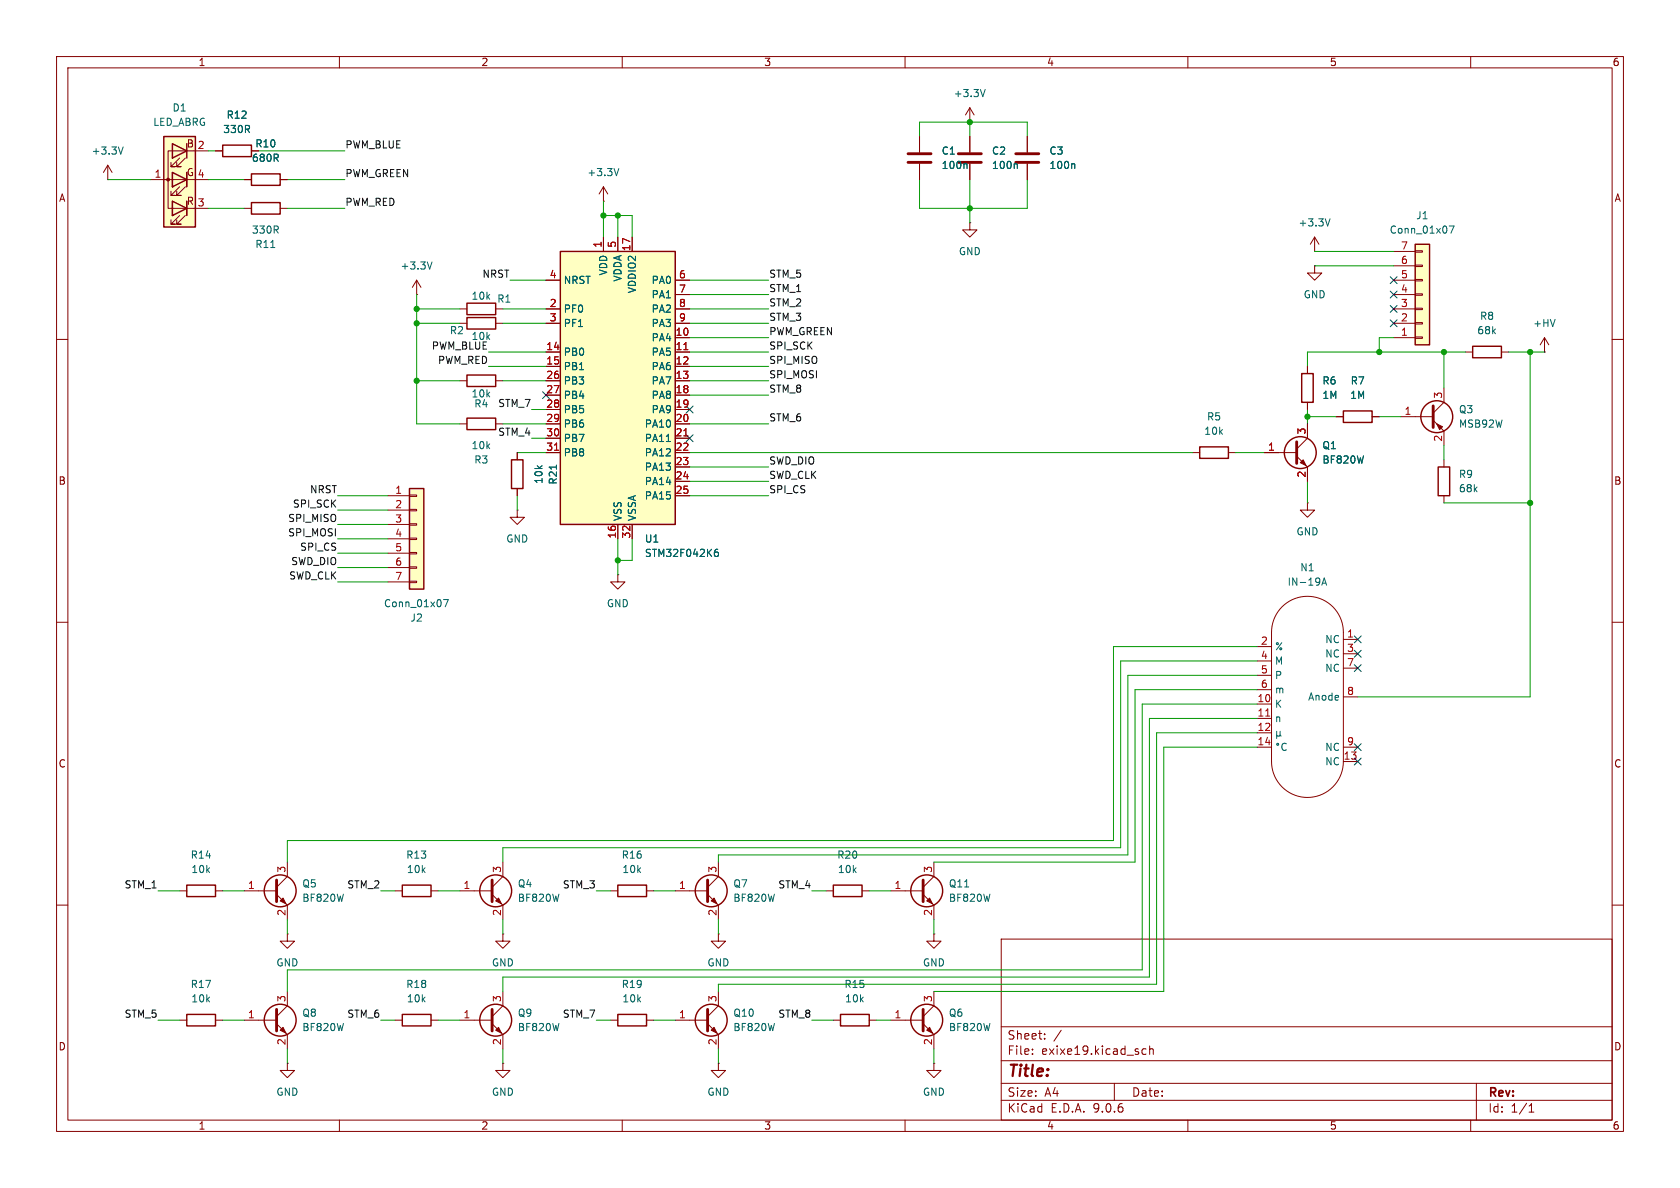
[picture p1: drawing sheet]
<svg xmlns="http://www.w3.org/2000/svg" width="297mm" height="210mm" viewBox="0 0 297 210" stroke-linecap="round" stroke-linejoin="round" font-family="sans-serif">
<g fill="none" stroke="#840000" stroke-width=".18">
<path d="M10 10h277v190h-277zM12 12h273v186h-273zM60 10v2M110 10v2M160 10v2M210 10v2M260 10v2M10 60h2M81.3 74.9h1.2M87.6 74.9h1.3M285 60h2M10 110h2"/>
<path d="M285 110h2M10 160h2M165.1 175.3v2.5l-1.9 1.9M177 166h108v32h-108zM285 160h2M60 198v2M110 198v2M157.5 180.3h5.7M160 198v2M163.2 181l1.9 1.9v2.5M177 194.5h108M177 191.5h108"/>
<path d="M177 187.5h108M177 181.5h108M182.5 186.3v.1M182.5 185.5v.1M184.7 183.6v.1M184.7 182.8v.1M187.6 182.1l-1.3 2M197 191.5v3M202.6 185.5l-.4-.1-.3 .3v.4l.1 .2h.6M203.2 185.5l.3-.1 .3 .1 .1 .9M203.2 184.9v1.5M210 198v2"/>
<path d="M260 198v2M261 191.5v6.5M270.3 196.6h.9M270.3 195.5l.4-.4v1.5"/>
</g>
<path d="M163.2 178.4v3.8" fill="none" stroke="#840000" stroke-width=".51"/>
<g fill="none" stroke="#840000" stroke-width=".25">
<path d="M82.5 73.9h5.1v2h-5.1z"/>
<circle cx="163.8" cy="180.3" r="2.82"/>
</g>
<path d="M164.3 181.6l.5 1-1-.5z" fill="#840000" stroke="#840000" stroke-width=".18"/>
<path d="M29 24.1h5.5v16h-5.5z" fill="#ffffc2"/>
<g fill="none" stroke="#840000" stroke-width=".25">
<path d="M29 24.1h5.5v16h-5.5zM30.5 35.6l2.5 1.2-2.5 1.3zM30.5 30.5l2.5 1.3-2.5 1.2zM30.5 25.4l2.5 1.3-2.5 1.2zM33 25.4v2.5M33 30.5v2.5M33 35.6v2.5M44.4 35.8h5.1v2h-5.1zM44.4 30.7h5.1v2.1h-5.1zM82.5 53.6h5.1v2h-5.1zM82.5 56.1h5.1v2.1h-5.1zM82.5 66.3h5.1v2h-5.1z"/>
<path d="M212.1 79h5.1v2h-5.1zM254.3 82.6h2v5h-2zM109.2 156.5h5.1v2h-5.1zM33 179.3h5.1v2.1h-5.1z"/>
<circle cx="254" cy="73.7" r="2.82"/>
<circle cx="125.7" cy="157.5" r="2.82"/>
</g>
<g fill="none" stroke="#840000" stroke-width=".18">
<path d="M26.7 31.8h6.3M30.5 38.1h.1M30.5 35.6v2.5zM30.5 33h.1M30.5 30.5v2.5zM31.7 38.1l-1.5 1.5h.8h-.8v-.7M31.7 33l-1.5 1.5h.8h-.8v-.7M31.7 27.9l-1.5 1.6h.8h-.8v-.8M32.8 38.1l-1.6 1.5h.8h-.8v-.7M32.8 33l-1.6 1.5h.8h-.8v-.7M32.8 27.9l-1.6 1.6h.8h-.8v-.8M33 35.6v2.5"/>
<path d="M33 30.5v2.5M33 26.7h-3.3v10.1h3.3M34.3 36.8h2.5M34.3 26.7h2.5M34.3 31.8h2.5M43.2 36.8h1.2M43.2 31.8h1.2M49.5 36.8h1.3M49.5 31.8h1.3M171.4 39.4v1.2h1.3l-1.3 1.3-1.2-1.3h1.2M171.4 39.4h.1M81.3 54.6h1.2"/>
<path d="M81.3 57.2h1.2M87.6 54.6h1.3M87.6 57.2h1.3M273 59.7l-.7 1.3M273 59.7l.8 1.3M273 59.7v2.5M81.3 67.3h1.2M87.6 67.3h1.3M247.6 73.7h5.8M253.4 74.3l1.9 1.9v2.5M255.3 68.6v2.5l-1.9 1.9M273 62.2h.1"/>
<path d="M210.8 80h1.3M217.2 80h1.2M231.1 88.9v1.3h1.3l-1.3 1.2-1.2-1.2h1.2M231.1 88.9h.1M255.3 81.3v1.3M255.3 87.6v1.3M222.2 114.3h2.6M222.2 116.8h2.6M222.2 119.4h2.6M226.6 107.3a6.4 6.4 0 0 1 7-1.4 6.4 6.4 0 0 1 3.9 5.9v22.8a6.3 6.3 0 0 1-6.4 6.4 6.3 6.3 0 0 1-6.3-6.4v-22.8a6.4 6.4 0 0 1 1.8-4.5zM237.5 113h2.5M237.5 115.6h2.5"/>
<path d="M237.5 118.1h2.5M222.2 121.9h2.6M222.2 124.5h2.6M222.2 127h2.6M222.2 129.5h2.6M222.2 132.1h2.6M237.5 132.1h2.5M237.5 123.2h2.5M237.5 134.6h2.5M107.9 157.5h1.3M114.3 157.5h1.3M119.4 157.5h5.7"/>
<path d="M125.1 158.1l1.9 1.9v2.6M127 152.4v2.5l-1.9 1.9M31.7 180.3h1.3M38.1 180.3h1.3"/>
</g>
<g fill="#840000" stroke="#840000" stroke-width=".18">
<path d="M254 74.9l1 .5-.5 .5z"/>
<path d="M126.2 158.8l.5 1-1-.5z"/>
<circle cx="29.7" cy="31.7" r=".25"/>
</g>
<path d="M223.8 126.6h.7" fill="none" stroke="#a90000" stroke-width=".18"/>
<g fill="none" stroke="#006464" stroke-width=".18">
<path d="M47.9 43.8h.7M233.7 103.4l.4-1.2 .4 1.2M233.8 103.1h.6M225.7 129.3v1.2M225.7 129.9l.2 .2h.2l.2-.2M226.3 129.9l.2 .2M226.3 129.3v.6M227.4 131.5a.6 .6 0 0 0-.8 .4 .6 .6 0 0 0 .6 .8l.2-.2"/>
<circle cx="225.9" cy="131.6" r=".18"/>
</g>
<path d="M253.4 71.8v3.8M125.1 155.6v3.8" fill="none" stroke="#840000" stroke-width=".51"/>
<path d="M250.2 43.2h2.5v17.8h-2.5z" fill="#ffffc2"/>
<g fill="none" stroke="#840000" stroke-width=".25">
<path d="M250.2 43.2h2.5v17.8h-2.5zM230.1 66h2.1v5.1h-2.1zM237.5 72.6h5.1v2.1h-5.1zM260.3 61.2h5.1v2h-5.1zM33 156.5h5.1v2h-5.1zM71.1 156.5h5.1v2h-5.1zM147.3 156.5h5.1v2h-5.1zM71.1 179.3h5.1v2.1h-5.1zM109.2 179.3h5.1v2.1h-5.1zM148.6 179.3h5.1v2.1h-5.1z"/>
<circle cx="229.9" cy="80" r="2.82"/>
<circle cx="87.6" cy="157.5" r="2.82"/>
<circle cx="163.8" cy="157.5" r="2.82"/>
<circle cx="49.5" cy="180.3" r="2.82"/>
<circle cx="87.6" cy="180.3" r="2.82"/>
<circle cx="125.7" cy="180.3" r="2.82"/>
</g>
<g fill="none" stroke="#840000" stroke-width=".18">
<path d="M171.4 19.1v2.5M171.4 19.1l-.7 1.2M171.4 19.1l.8 1.2M106.7 35.6h.1M106.7 33l-.8 1.3M106.7 33l.7 1.3M106.7 33v2.6M162.6 24.1v2.8M162.6 29v2.8M171.4 21.6h.1M171.4 24.1v2.8M171.4 29v2.8"/>
<path d="M181.6 24.1v2.8M181.6 29v2.8M232.4 44.5h.1M232.4 47v1.3h1.3l-1.3 1.2-1.3-1.2h1.3M232.4 47h.1M232.4 41.9l-.8 1.3M232.4 41.9l.8 1.3M232.4 41.9v2.6M246.4 59.7h3.8M246.4 57.2h3.8M246.4 54.6h3.8M246.4 52.1h3.8"/>
<path d="M246.4 49.5h3.8M246.4 47h3.8M246.4 44.5h3.8M250.2 59.6h1.3v.2h-1.3zM250.2 57h1.3v.3h-1.3zM250.2 54.5h1.3v.2h-1.3zM250.2 51.9h1.3v.3h-1.3zM250.2 49.4h1.3v.3h-1.3zM250.2 46.9h1.3v.2h-1.3zM250.2 44.3h1.3v.3h-1.3zM231.1 64.8v1.2M231.1 71.1v1.3"/>
<path d="M231.1 74.9v2.6l-1.9 1.9M236.2 73.7h1.3M242.6 73.7h1.2M259.1 62.2h1.2M265.4 62.2h1.3M223.5 80h5.7M229.2 80.6l1.9 2v2.5M109.2 101.6v1.3h1.3l-1.3 1.2-1.3-1.2h1.3M109.2 101.6h.1M31.7 157.5h1.3M38.1 157.5h1.3M69.8 157.5h1.3"/>
<path d="M76.2 157.5h1.3M81.3 157.5h5.7M87 158.1l1.9 1.9v2.6M88.9 152.4v2.5l-1.9 1.9M146 157.5h1.3M152.4 157.5h1.3M157.5 157.5h5.7M163.2 158.1l1.9 1.9v2.6M165.1 152.4v2.5l-1.9 1.9M50.8 165.1v1.3h1.3l-1.3 1.2-1.3-1.2h1.3M50.8 165.1h.1M50.8 175.3v2.5l-1.9 1.9"/>
<path d="M88.9 165.1v1.3h1.3l-1.3 1.2-1.3-1.2h1.3M88.9 165.1h.1M88.9 175.3v2.5l-1.9 1.9M127 165.1v1.3h1.3l-1.3 1.2-1.3-1.2h1.3M127 165.1h.1M127 175.3v2.5l-1.9 1.9M165.1 165.1v1.3h1.3l-1.3 1.2-1.3-1.2h1.3M165.1 165.1h.1M43.2 180.3h5.7M48.9 181l1.9 1.9v2.5M50.8 188v1.2h1.3l-1.3 1.3-1.3-1.3h1.3M50.8 188h.1"/>
<path d="M69.8 180.3h1.3M76.2 180.3h1.3M81.3 180.3h5.7M87 181l1.9 1.9v2.5M88.9 188v1.2h1.3l-1.3 1.3-1.3-1.3h1.3M88.9 188h.1M107.9 180.3h1.3M114.3 180.3h1.3M119.4 180.3h5.7M125.1 181l1.9 1.9v2.5M127 188v1.2h1.3l-1.3 1.3-1.3-1.3h1.3M127 188h.1"/>
<path d="M147.3 180.3h1.3M153.7 180.3h1.2M165.1 188v1.2h1.3l-1.3 1.3-1.3-1.3h1.3M165.1 188h.1"/>
</g>
<path d="M174.2 15.8l-.5 1.3M109.4 29.8l-.4 1.3M170.8 28.9l.2 .2v.7M179.7 28.9l.1 .2v.7M189.8 28.9l.2 .2v.7M235.1 38.7l-.4 1.2M256.2 39.9h.9l-.6 1.3" fill="none" stroke="#006464" stroke-width=".18"/>
<path d="M160.5 27.2h4.1M160.5 28.7h4.1M169.4 27.2h4.1M169.4 28.7h4.1M179.6 27.2h4M179.6 28.7h4M229.2 78.1v3.8M87 155.6v3.8M163.2 155.6v3.8M48.9 178.4v3.8M87 178.4v3.8M125.1 178.4v3.8" fill="none" stroke="#840000" stroke-width=".51"/>
<g fill="#840000" stroke="#840000" stroke-width=".18">
<path d="M87.6 159.3l.5-.5 .5 1z"/>
<path d="M87.6 182.1l.5-.5 .5 1z"/>
<path d="M229.9 81.8l.5-.5 .5 1z"/>
<path d="M164.3 158.8l.5 1-1-.5z"/>
<path d="M126.2 181.6l.5 1-1-.5z"/>
<path d="M49.5 182.1l.5-.5 .5 1z"/>
</g>
<path d="M72.4 86.4h2.5v17.7h-2.5z" fill="#ffffc2"/>
<path d="M72.4 86.4h2.5v17.7h-2.5z" fill="none" stroke="#840000" stroke-width=".25"/>
<g fill="none" stroke="#840000" stroke-width=".18">
<path d="M68.6 87.6h3.8M68.6 90.2h3.8M68.6 92.7h3.8M68.6 95.3h3.8M68.6 97.8h3.8M72.4 87.5h1.3v.3h-1.3zM72.4 90h1.3v.3h-1.3zM72.4 92.6h1.3v.2h-1.3zM72.4 95.1h1.3v.3h-1.3zM72.4 97.7h1.3v.2h-1.3zM91.4 90.2v1.2h1.3l-1.3 1.3-1.2-1.3h1.2M91.4 90.2h.1"/>
<path d="M68.6 100.3h3.8M68.6 102.9h3.8M72.4 100.2h1.3v.3h-1.3zM72.4 102.7h1.3v.3h-1.3z"/>
</g>
<path d="M78.4 106h.9l-.6 1.3" fill="none" stroke="#006464" stroke-width=".18"/>
<path d="M99.1 44.5h20.3v48.2h-20.3z" fill="#ffffc2"/>
<g fill="none" stroke="#840000" stroke-width=".25">
<path d="M39.4 25.7h5v2h-5zM99.1 44.5h20.3v48.2h-20.3zM90.4 81.3h2.1v5.1h-2.1z"/>
<circle cx="49.5" cy="157.5" r="2.82"/>
</g>
<g fill="none" stroke="#840000" stroke-width=".18">
<path d="M19 31.8h.1M19 29.2l-.7 1.3M19 29.2l.8 1.3M19 29.2v2.6M38.1 26.7h1.3M43.2 31.8h1.2M44.4 26.7h1.3M49.5 31.8h1.3M162.6 24.1v2.8M162.6 29v2.8M171.4 24.1v2.8M171.4 29v2.8"/>
<path d="M181.6 24.1v2.8M181.6 29v2.8M73.7 52.1h.1M73.7 49.5l-.8 1.3M73.7 49.5l.7 1.3M73.7 49.5v2.6M96.5 49.5h2.6M96.5 54.6h2.6M96.5 57.2h2.6M106.7 41.9v2.6M109.2 41.9v2.6M111.8 41.9v2.6"/>
<path d="M119.4 49.5h2.5M119.4 54.6h2.5M119.4 57.2h2.5M119.4 52.1h2.5M119.4 59.7h2.5M96.5 62.2h2.6M96.5 64.8h2.6M96.5 67.3h2.6M96.5 69.9h2.6M96.5 72.4h2.6M96.5 74.9h2.6M96.5 77.5h2.6"/>
<path d="M119.4 62.2h2.5M119.4 64.8h2.5M119.4 67.3h2.5M119.4 69.9h2.5M119.4 72.4h2.5M119.4 74.9h2.5M119.4 77.5h2.5M231.1 64.8v1.2M231.1 71.1v1.3M231.1 74.9v2.6M236.2 73.7h1.3M242.6 73.7h1.2"/>
<path d="M91.4 80v1.3M91.4 86.4v1.2M96.5 80h2.6M109.2 92.7v2.6M111.8 92.7v2.6M119.4 80h2.5M119.4 82.6h2.5M119.4 85.1h2.5M119.4 87.6h2.5M223.5 80h2.6M231.1 82.6v2.5M43.2 157.5h5.7"/>
<path d="M48.9 158.1l1.9 1.9v2.6M50.8 152.4v2.5l-1.9 1.9"/>
</g>
<path d="M98 79.6h.8M120.9 61.8h.7M120.9 77.1h.7" fill="none" stroke="#a90000" stroke-width=".18"/>
<path d="M21.8 26l-.5 1.2M170.8 28.9l.2 .2v.7M179.7 28.9l.1 .2v.7M189.8 28.9l.2 .2v.7M76.4 46.3l-.4 1.3M117.8 78h.7M98.4 82.2v.7M126.4 97.7l.4-.1 .2 .2-.1 .5-.4 .1-.1-.2M126.9 97.1l-.4 .1-.1 .2" fill="none" stroke="#006464" stroke-width=".18"/>
<path d="M48.9 155.6v3.8" fill="none" stroke="#840000" stroke-width=".51"/>
<path d="M49.5 159.3l.5-.5 .5 1z" fill="#840000" stroke="#840000" stroke-width=".18"/>
<g fill="none" stroke="#009600" stroke-width=".18">
<path d="M19 31.8h7.7M36.8 36.8h6.4M36.8 26.7h1.3M36.8 31.8h6.4M45.7 26.7h15.3M50.8 36.8h10.2M50.8 31.8h10.2M106.7 35.6v6.3M106.7 38.1h5.1v3.8M109.2 38.1v3.8M162.6 24.1v-2.5h19v2.5M162.6 31.8v5h19v-5"/>
<path d="M171.4 21.6v2.5M171.4 31.8v7.6M73.7 52.1v22.8h7.6M73.7 57.2h7.6M73.7 54.6h7.6M88.9 57.2h7.6M88.9 54.6h7.6M90.2 49.5h6.3M121.9 49.5h14M121.9 52.1h14M121.9 57.2h14M121.9 59.7h14"/>
<path d="M121.9 54.6h14M232.4 44.5h14M232.4 47h14M246.4 59.7h-2.6v2.5M73.7 67.3h7.6M86.4 64.8h10.1M86.4 62.2h10.1M88.9 74.9h7.6M88.9 67.3h7.6M94 77.5h2.5M94 72.4h2.5M121.9 69.9h14"/>
<path d="M121.9 74.9h14M121.9 64.8h14M121.9 62.2h14M121.9 67.3h14M231.1 72.4v2.5M231.1 73.7h5.1M243.8 73.7h3.8M255.3 62.2v6.4M255.3 78.7v2.6M259.1 62.2h-28v2.6M266.7 62.2h6.3M270.5 62.2v61h-30.5"/>
<path d="M59.7 90.2h8.9M59.7 87.6h8.9M59.7 97.8h8.9M59.7 95.3h8.9M59.7 92.7h8.9M91.4 80h5.1M91.4 87.6v2.6M109.2 95.3v6.3M111.8 95.3v3.8h-2.6M121.9 80h88.9M121.9 87.6h14M121.9 85.1h14"/>
<path d="M121.9 82.6h14M218.4 80h5.1M231.1 85.1v3.8M255.3 88.9h15.2M59.7 102.9h8.9M59.7 100.3h8.9M222.2 119.4h-22.8v31.7h-72.4v1.3M222.2 116.8h-24.1v33.1h-109.2v2.5M222.2 114.3h-25.4v34.3h-146v3.8M222.2 129.5h-17.7v44.5h-77.5v1.3M222.2 132.1h-16.5v43.2h-40.6M222.2 124.5h-20.3v47h-151.1v3.8"/>
<path d="M222.2 121.9h-21.5v30.5h-35.6M222.2 127h-19v45.7h-114.3v2.6M27.9 157.5h3.8M39.4 157.5h3.8M67.3 157.5h2.5M77.5 157.5h3.8M105.4 157.5h2.5M115.6 157.5h3.8M143.5 157.5h2.5M153.7 157.5h3.8M50.8 162.6v2.5M88.9 162.6v2.5"/>
<path d="M127 162.6v2.5M165.1 162.6v2.5M27.9 180.3h3.8M39.4 180.3h3.8M50.8 185.4v2.6M67.3 180.3h2.5M77.5 180.3h3.8M88.9 185.4v2.6M105.4 180.3h2.5M115.6 180.3h3.8M127 185.4v2.6M143.5 180.3h3.8"/>
<path d="M154.9 180.3h2.6M165.1 185.4v2.6"/>
</g>
<g fill="none" stroke="#000084" stroke-width=".18">
<path d="M245.8 56.5l1.2 1.3M245.8 51.5l1.2 1.2M245.8 54l1.2 1.2M245.8 48.9l1.2 1.2M247 56.5l-1.2 1.3M247 51.5l-1.2 1.2M247 54l-1.2 1.2M247 48.9l-1.2 1.2M95.9 69.2l1.2 1.3M97.1 69.2l-1.2 1.3M121.3 76.9l1.2 1.2M121.3 71.8l1.2 1.2"/>
<path d="M122.5 76.9l-1.2 1.2M122.5 71.8l-1.2 1.2M239.4 112.4l1.2 1.2M239.4 117.5l1.2 1.2M239.4 115l1.2 1.2M240.6 112.4l-1.2 1.2M240.6 117.5l-1.2 1.2M240.6 115l-1.2 1.2M239.4 134l1.2 1.2M239.4 131.5l1.2 1.2M240.6 134l-1.2 1.2M240.6 131.5l-1.2 1.2"/>
</g>
<g fill="#009600" stroke="#009600" stroke-width=".18">
<circle cx="270.5" cy="88.9" r=".46"/>
<circle cx="109.2" cy="38.1" r=".46"/>
<circle cx="106.7" cy="38.1" r=".46"/>
<circle cx="171.4" cy="21.6" r=".46"/>
<circle cx="171.4" cy="36.8" r=".46"/>
<circle cx="255.3" cy="62.2" r=".46"/>
<circle cx="243.8" cy="62.2" r=".46"/>
<circle cx="270.5" cy="62.2" r=".46"/>
<circle cx="231.1" cy="73.7" r=".46"/>
<circle cx="73.7" cy="67.3" r=".46"/>
<circle cx="109.2" cy="99.1" r=".46"/>
<circle cx="73.7" cy="54.6" r=".46"/>
<circle cx="73.7" cy="57.2" r=".46"/>
</g>
<text font-size="2.8" fill="#840000" x="178" y="190.9">Title:</text>
<g font-size="2.1" fill="#840000">
<text x="178" y="184">Sheet:</text>
<text x="178" y="186.7">File:</text>
<text x="184.1" y="186.7">exixe19.kicad_sch</text>
<text x="178" y="196.9">KiCad</text>
<text x="178" y="194.1">Size:</text>
<text x="184.7" y="194.1">A4</text>
<text x="185.7" y="196.9">E.D.A.</text>
<text x="193.3" y="196.9">9.0.6</text>
<text x="200" y="194.1">Date:</text>
<text x="263" y="194.3">Rev:</text>
<text x="263" y="196.9">Id:</text>
<text x="267.1" y="196.9">1/1</text>
</g>
<g font-size="1.8" fill="#840000">
<text x="35" y="11.9">1</text>
<text x="85" y="11.9">2</text>
<text x="135" y="11.9">3</text>
<text x="185" y="11.9">4</text>
<text x="235" y="11.9">5</text>
<text x="285" y="11.9">6</text>
<text x="32.9" y="26.3">B</text>
<text x="10.3" y="35.9">A</text>
<text x="32.9" y="31.3">G</text>
<text x="285.3" y="35.9">A</text>
<text x="32.9" y="36.4">R</text>
<text x="10.3" y="85.9">B</text>
<text x="285.3" y="85.9">B</text>
<text x="10.3" y="135.9">C</text>
<text x="285.3" y="135.9">C</text>
<text x="10.3" y="185.9">D</text>
<text x="285.3" y="185.9">D</text>
<text x="35" y="199.9">1</text>
<text x="85" y="199.9">2</text>
<text x="135" y="199.9">3</text>
<text x="185" y="199.9">4</text>
<text x="235" y="199.9">5</text>
<text x="285" y="199.9">6</text>
</g>
<g font-size="1.8" fill="#006464">
<text x="168.5" y="17.4">+3.3V</text>
<text x="27" y="22.5">LED_ABRG</text>
<text x="30.4" y="19.9">D1</text>
<text x="39.4" y="23.7">330R</text>
<text x="40" y="21.2">R12</text>
<text x="16.1" y="27.5">+3.3V</text>
<text x="44.4" y="28.8">680R</text>
<text x="45" y="26.3">R10</text>
<text x="166.4" y="27.5">C1</text>
<text x="175.3" y="27.5">C2</text>
<text x="185.4" y="27.5">C3</text>
<text x="103.7" y="31.3">+3.3V</text>
<text x="166.4" y="30.1">100n</text>
<text x="175.3" y="30.1">100n</text>
<text x="185.4" y="30.1">100n</text>
<text x="44.4" y="41.5">330R</text>
<text x="229.5" y="40.2">+3.3V</text>
<text x="245.6" y="41.5">Conn_01x07</text>
<text x="250.3" y="39">J1</text>
<text x="45" y="44">R11</text>
<text x="70.7" y="47.9">+3.3V</text>
<text x="169.4" y="45.3">GND</text>
<text x="83.3" y="53.2">10k</text>
<text x="87.8" y="53.7">R1</text>
<text x="99.6" y="50.4">NRST</text>
<text x="107.5" y="48.8" transform="rotate(-90 107.5 48.8)">VDD</text>
<text x="110.1" y="49.9" transform="rotate(-90 110.1 49.9)">VDDA</text>
<text x="112.6" y="51.9" transform="rotate(-90 112.6 51.9)">VDDIO2</text>
<text x="115.1" y="50.4">PA0</text>
<text x="115.1" y="52.9">PA1</text>
<text x="230.4" y="52.9">GND</text>
<text x="79.4" y="59.3">R2</text>
<text x="99.6" y="55.5">PF0</text>
<text x="99.6" y="58">PF1</text>
<text x="115.1" y="55.5">PA2</text>
<text x="115.1" y="58">PA3</text>
<text x="261.1" y="59.3">68k</text>
<text x="261.5" y="56.7">R8</text>
<text x="271" y="58">+HV</text>
<text x="99.6" y="63.1">PB0</text>
<text x="99.6" y="65.6">PB1</text>
<text x="115.1" y="60.6">PA4</text>
<text x="115.1" y="63.1">PA5</text>
<text x="115.1" y="65.6">PA6</text>
<text x="83.3" y="70.5">10k</text>
<text x="99.6" y="68.2">PB3</text>
<text x="99.6" y="70.7">PB4</text>
<text x="115.1" y="68.2">PA7</text>
<text x="115.1" y="70.7">PA8</text>
<text x="233.7" y="68.2">R6</text>
<text x="233.7" y="70.7">1M</text>
<text x="238.6" y="70.7">1M</text>
<text x="238.7" y="68.2">R7</text>
<text x="83.7" y="72.2">R4</text>
<text x="99.6" y="73.3">PB5</text>
<text x="99.6" y="75.8">PB6</text>
<text x="113.9" y="75.8">PA10</text>
<text x="115.1" y="73.3">PA9</text>
<text x="212.8" y="77.1">10k</text>
<text x="213.3" y="74.5">R5</text>
<text x="257.8" y="75.8">MSB92W</text>
<text x="257.8" y="73.3">Q3</text>
<text x="83.3" y="79.6">10k</text>
<text x="83.7" y="82.1">R3</text>
<text x="99.6" y="78.3">PB7</text>
<text x="99.6" y="80.9">PB8</text>
<text x="113.9" y="78.3">PA11</text>
<text x="113.9" y="80.9">PA12</text>
<text x="113.9" y="83.4">PA13</text>
<text x="233.7" y="82.1">BF820W</text>
<text x="233.7" y="79.6">Q1</text>
<text x="96.1" y="85.6" transform="rotate(-90 96.1 85.6)">10k</text>
<text x="98.7" y="85.8" transform="rotate(-90 98.7 85.8)">R21</text>
<text x="113.9" y="86">PA14</text>
<text x="113.9" y="88.5">PA15</text>
<text x="257.8" y="84.7">R9</text>
<text x="257.8" y="87.2">68k</text>
<text x="110.1" y="92.2" transform="rotate(-90 110.1 92.2)">VSS</text>
<text x="112.6" y="92.2" transform="rotate(-90 112.6 92.2)">VSSA</text>
<text x="229.1" y="94.8">GND</text>
<text x="89.4" y="96.1">GND</text>
<text x="113.9" y="98.7">STM32F042K6</text>
<text x="113.9" y="96.1">U1</text>
<text x="229.8" y="101.2">N1</text>
<text x="67.8" y="107.5">Conn_01x07</text>
<text x="107.2" y="107.5">GND</text>
<text x="227.5" y="103.7">IN-19A</text>
<text x="72.5" y="110.1">J2</text>
<text x="234.2" y="113.9">NC</text>
<text x="225.3" y="115.2">%</text>
<text x="225.3" y="117.7">M</text>
<text x="234.2" y="116.4">NC</text>
<text x="234.2" y="119">NC</text>
<text x="225.3" y="120.2">P</text>
<text x="225.3" y="122.8">m</text>
<text x="225.3" y="125.3">K</text>
<text x="231.2" y="124.1">Anode</text>
<text x="225.3" y="127.9">n</text>
<text x="234.2" y="132.9">NC</text>
<text x="234.2" y="135.5">NC</text>
<text x="33.6" y="152">R14</text>
<text x="33.7" y="154.5">10k</text>
<text x="71.7" y="152">R13</text>
<text x="71.8" y="154.5">10k</text>
<text x="109.8" y="152">R16</text>
<text x="109.9" y="154.5">10k</text>
<text x="147.9" y="152">R20</text>
<text x="148" y="154.5">10k</text>
<text x="53.3" y="159.6">BF820W</text>
<text x="53.3" y="157.1">Q5</text>
<text x="91.4" y="159.6">BF820W</text>
<text x="91.4" y="157.1">Q4</text>
<text x="129.5" y="159.6">BF820W</text>
<text x="129.5" y="157.1">Q7</text>
<text x="167.6" y="157.1">Q11</text>
<text x="167.6" y="159.6">BF820W</text>
<text x="48.8" y="171">GND</text>
<text x="86.9" y="171">GND</text>
<text x="125" y="171">GND</text>
<text x="163.1" y="171">GND</text>
<text x="33.6" y="174.9">R17</text>
<text x="33.7" y="177.4">10k</text>
<text x="53.3" y="179.9">Q8</text>
<text x="71.7" y="174.9">R18</text>
<text x="71.8" y="177.4">10k</text>
<text x="91.4" y="179.9">Q9</text>
<text x="109.8" y="174.9">R19</text>
<text x="109.9" y="177.4">10k</text>
<text x="129.5" y="179.9">Q10</text>
<text x="149.2" y="174.9">R15</text>
<text x="149.3" y="177.4">10k</text>
<text x="167.6" y="179.9">Q6</text>
<text x="53.3" y="182.5">BF820W</text>
<text x="91.4" y="182.5">BF820W</text>
<text x="129.5" y="182.5">BF820W</text>
<text x="167.6" y="182.5">BF820W</text>
<text x="48.8" y="193.9">GND</text>
<text x="86.9" y="193.9">GND</text>
<text x="125" y="193.9">GND</text>
<text x="163.1" y="193.9">GND</text>
</g>
<g font-size="1.8" fill="#a90000">
<text x="34.9" y="26.4">2</text>
<text x="27.2" y="31.5">1</text>
<text x="34.9" y="31.5">4</text>
<text x="34.9" y="36.6">3</text>
<text x="106.4" y="43.9" transform="rotate(-90 106.4 43.9)">1</text>
<text x="109" y="43.9" transform="rotate(-90 109 43.9)">5</text>
<text x="111.5" y="44.5" transform="rotate(-90 111.5 44.5)">17</text>
<text x="247.6" y="46.7">6</text>
<text x="247.6" y="44.2">7</text>
<text x="97.1" y="49.3">4</text>
<text x="119.9" y="49.3">6</text>
<text x="119.9" y="51.8">7</text>
<text x="247.6" y="51.8">4</text>
<text x="247.6" y="49.3">5</text>
<text x="97.1" y="54.4">2</text>
<text x="97.1" y="56.9">3</text>
<text x="119.3" y="59.4">10</text>
<text x="119.9" y="54.4">8</text>
<text x="119.9" y="56.9">9</text>
<text x="247.6" y="59.4">1</text>
<text x="247.6" y="56.9">2</text>
<text x="247.6" y="54.4">3</text>
<text x="96.5" y="62">14</text>
<text x="96.5" y="64.5">15</text>
<text x="119.3" y="62">11</text>
<text x="119.3" y="64.5">12</text>
<text x="96.5" y="67.1">26</text>
<text x="96.5" y="69.6">27</text>
<text x="119.3" y="67.1">13</text>
<text x="119.3" y="69.6">18</text>
<text x="255" y="70.6" transform="rotate(-90 255 70.6)">3</text>
<text x="96.5" y="72.1">28</text>
<text x="96.5" y="74.7">29</text>
<text x="96.5" y="77.2">30</text>
<text x="119.3" y="72.1">19</text>
<text x="119.3" y="74.7">20</text>
<text x="119.3" y="77.2">21</text>
<text x="230.9" y="76.9" transform="rotate(-90 230.9 76.9)">3</text>
<text x="248.2" y="73.4">1</text>
<text x="96.5" y="79.8">31</text>
<text x="119.3" y="79.8">22</text>
<text x="119.3" y="82.3">23</text>
<text x="224.1" y="79.8">1</text>
<text x="255" y="78.2" transform="rotate(-90 255 78.2)">2</text>
<text x="69.8" y="87.4">1</text>
<text x="69.8" y="89.9">2</text>
<text x="119.3" y="84.8">24</text>
<text x="119.3" y="87.4">25</text>
<text x="230.9" y="84.5" transform="rotate(-90 230.9 84.5)">2</text>
<text x="69.8" y="92.5">3</text>
<text x="69.8" y="95">4</text>
<text x="109" y="95.3" transform="rotate(-90 109 95.3)">16</text>
<text x="111.5" y="95.3" transform="rotate(-90 111.5 95.3)">32</text>
<text x="69.8" y="97.5">5</text>
<text x="69.8" y="100.1">6</text>
<text x="69.8" y="102.6">7</text>
<text x="238.1" y="112.8">1</text>
<text x="222.8" y="114">2</text>
<text x="222.8" y="116.6">4</text>
<text x="222.8" y="119.1">5</text>
<text x="238.1" y="115.3">3</text>
<text x="238.1" y="117.9">7</text>
<text x="222.2" y="124.2">10</text>
<text x="222.8" y="121.7">6</text>
<text x="238.1" y="122.9">8</text>
<text x="222.2" y="126.7">11</text>
<text x="222.2" y="129.3">12</text>
<text x="222.2" y="131.8">14</text>
<text x="238.1" y="131.8">9</text>
<text x="237.4" y="134.4">13</text>
<text x="50.5" y="154.4" transform="rotate(-90 50.5 154.4)">3</text>
<text x="88.6" y="154.4" transform="rotate(-90 88.6 154.4)">3</text>
<text x="126.7" y="154.4" transform="rotate(-90 126.7 154.4)">3</text>
<text x="164.8" y="154.4" transform="rotate(-90 164.8 154.4)">3</text>
<text x="43.7" y="157.2">1</text>
<text x="50.5" y="162" transform="rotate(-90 50.5 162)">2</text>
<text x="81.8" y="157.2">1</text>
<text x="88.6" y="162" transform="rotate(-90 88.6 162)">2</text>
<text x="119.9" y="157.2">1</text>
<text x="126.7" y="162" transform="rotate(-90 126.7 162)">2</text>
<text x="158" y="157.2">1</text>
<text x="164.8" y="162" transform="rotate(-90 164.8 162)">2</text>
<text x="50.5" y="177.2" transform="rotate(-90 50.5 177.2)">3</text>
<text x="88.6" y="177.2" transform="rotate(-90 88.6 177.2)">3</text>
<text x="126.7" y="177.2" transform="rotate(-90 126.7 177.2)">3</text>
<text x="164.8" y="177.2" transform="rotate(-90 164.8 177.2)">3</text>
<text x="43.7" y="180.1">1</text>
<text x="50.5" y="184.9" transform="rotate(-90 50.5 184.9)">2</text>
<text x="81.8" y="180.1">1</text>
<text x="88.6" y="184.9" transform="rotate(-90 88.6 184.9)">2</text>
<text x="119.9" y="180.1">1</text>
<text x="126.7" y="184.9" transform="rotate(-90 126.7 184.9)">2</text>
<text x="158" y="180.1">1</text>
<text x="164.8" y="184.9" transform="rotate(-90 164.8 184.9)">2</text>
</g>
<g font-size="1.8" fill="#0f0f0f">
<text x="61" y="26.3">PWM_BLUE</text>
<text x="61" y="31.4">PWM_GREEN</text>
<text x="61" y="36.5">PWM_RED</text>
<text x="85.2" y="49.2">NRST</text>
<text x="135.9" y="49.2">STM_5</text>
<text x="135.9" y="51.7">STM_1</text>
<text x="135.9" y="56.8">STM_3</text>
<text x="135.9" y="54.3">STM_2</text>
<text x="135.9" y="59.3">PWM_GREEN</text>
<text x="76.2" y="61.9">PWM_BLUE</text>
<text x="77.3" y="64.4">PWM_RED</text>
<text x="83.3" y="60.3">10k</text>
<text x="135.9" y="61.9">SPI_SCK</text>
<text x="135.9" y="64.4">SPI_MISO</text>
<text x="135.9" y="67">SPI_MOSI</text>
<text x="135.9" y="69.5">STM_8</text>
<text x="88" y="77.1">STM_4</text>
<text x="88" y="72">STM_7</text>
<text x="135.9" y="74.6">STM_6</text>
<text x="135.9" y="82.2">SWD_DIO</text>
<text x="51.7" y="89.8">SPI_SCK</text>
<text x="54.7" y="87.3">NRST</text>
<text x="135.9" y="84.7">SWD_CLK</text>
<text x="135.9" y="87.3">SPI_CS</text>
<text x="50.8" y="94.9">SPI_MOSI</text>
<text x="50.8" y="92.4">SPI_MISO</text>
<text x="51.4" y="100">SWD_DIO</text>
<text x="53" y="97.4">SPI_CS</text>
<text x="51" y="102.5">SWD_CLK</text>
<text x="21.9" y="157.1">STM_1</text>
<text x="61.3" y="157.1">STM_2</text>
<text x="99.4" y="157.1">STM_3</text>
<text x="137.5" y="157.1">STM_4</text>
<text x="21.9" y="180">STM_5</text>
<text x="61.3" y="180">STM_6</text>
<text x="99.4" y="180">STM_7</text>
<text x="137.5" y="180">STM_8</text>
</g>
</svg>
